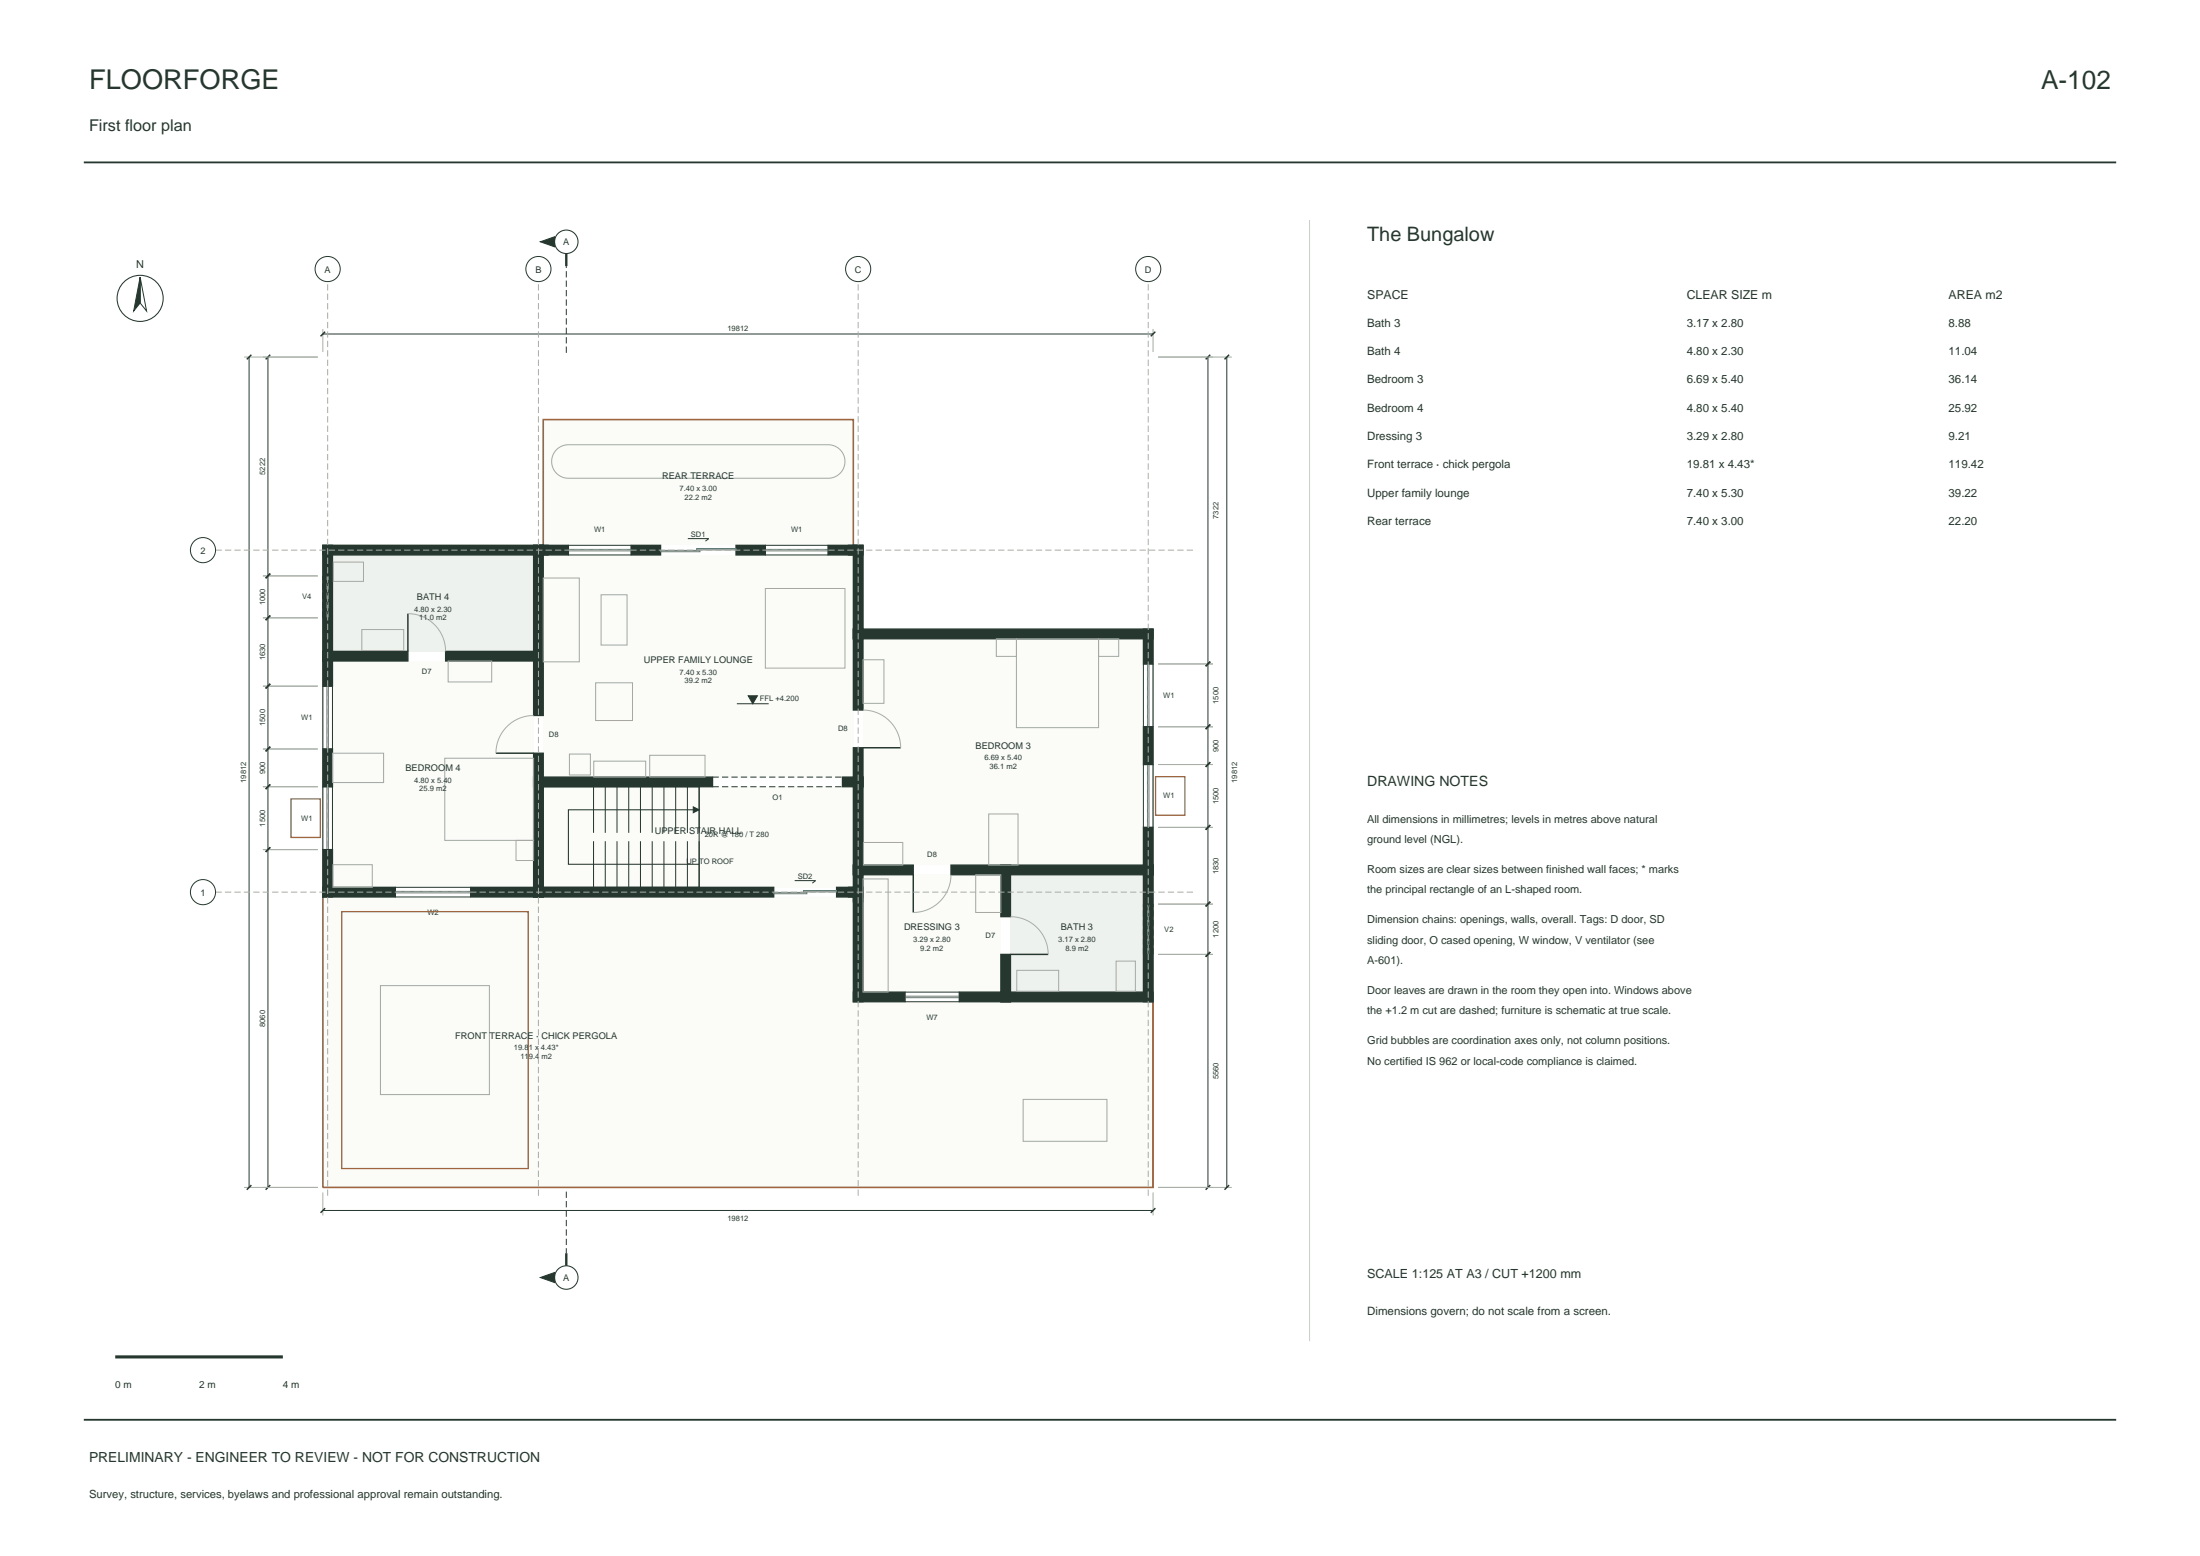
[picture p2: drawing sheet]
<svg xmlns="http://www.w3.org/2000/svg" width="420mm" height="297mm" viewBox="0 0 420 297" stroke-linecap="round" stroke-linejoin="round" font-family="sans-serif">
<path d="M16 31h388M16 271h388" fill="none" stroke="#25372f" stroke-width=".35"/>
<g fill="#eef2ef">
<path d="M192.9 167h25.4v22.4h-25.4z" fill-rule="evenodd"/>
<path d="M63.5 105.9h38.4v18.4h-38.4z" fill-rule="evenodd"/>
</g>
<g fill="#fbfbf7">
<path d="M164.8 121.9h53.5v43.2h-53.5z" fill-rule="evenodd"/>
<path d="M63.5 126.2h38.4v43.2h-38.4z" fill-rule="evenodd"/>
<path d="M164.8 167h26.3v22.4h-26.3z" fill-rule="evenodd"/>
<path d="M61.6 171.2h101.3v20h57.2v35.4h-158.5z" fill-rule="evenodd"/>
<path d="M103.7 105.9h59.2v42.4h-59.2z" fill-rule="evenodd"/>
<path d="M103.7 80.1h59.2v24h-59.2z" fill-rule="evenodd"/>
<path d="M103.7 150.2h59.2v19.2h-59.2z" fill-rule="evenodd"/>
</g>
<path d="M61.6 104.1h42.1v-24h59.2v24h1.9v16h55.3v106.5h-158.5zM77.9 117.1a7.2 7.2 0 0 1 7.2 7.2M101.9 136.6a7.2 7.2 0 0 0-7.2 7.2M164.8 135.5a7.2 7.2 0 0 1 7.2 7.2M181.6 167a7.2 7.2 0 0 1-7.2 7.2M192.9 175a7.2 7.2 0 0 1 7.2 7.2" fill="none" stroke="#a8afa4" stroke-width=".19"/>
<path d="M103.7 150.2h29.8v19.2h-29.8z" fill="none" stroke="#25372f" stroke-width=".2"/>
<path d="M103.7 104.1v-24h59.2v24M61.6 171.2v55.4h158.5v-35.4" fill="none" stroke="#9e653f" stroke-width=".3"/>
<g fill="#25372f" stroke="#25372f" stroke-width=".25">
<path d="M61.6 124.3h1.9v6.7h-1.9z" fill-rule="evenodd"/>
<path d="M61.6 143h1.9v7.2h-1.9z" fill-rule="evenodd"/>
<path d="M61.6 162.2h1.9v9h-1.9z" fill-rule="evenodd"/>
<path d="M89.9 169.4h13.8v1.8h-13.8z" fill-rule="evenodd"/>
<path d="M61.6 169.4h13.9v1.8h-13.9z" fill-rule="evenodd"/>
<path d="M61.6 104.1h1.9v22.1h-1.9z" fill-rule="evenodd"/>
<path d="M85.1 124.3h18.6v1.9h-18.6z" fill-rule="evenodd"/>
<path d="M61.6 124.3h16.3v1.9h-16.3z" fill-rule="evenodd"/>
<path d="M61.6 104.1h42.1v1.8h-42.1z" fill-rule="evenodd"/>
<path d="M101.9 148.3h1.8v22.9h-1.8z" fill-rule="evenodd"/>
<path d="M159.7 169.4h4.1v1.8h-4.1z" fill-rule="evenodd"/>
<path d="M101.9 169.4h45.8v1.8h-45.8z" fill-rule="evenodd"/>
<path d="M162 169.4h2.8v1.8h-2.8z" fill-rule="evenodd"/>
<path d="M101.9 124.3h1.8v12.3h-1.8z" fill-rule="evenodd"/>
<path d="M101.9 143.8h1.8v6.4h-1.8z" fill-rule="evenodd"/>
<path d="M160.8 148.3h4v1.9h-4z" fill-rule="evenodd"/>
<path d="M101.9 148.3h34.1v1.9h-34.1z" fill-rule="evenodd"/>
<path d="M101.9 104.1h1.8v22.1h-1.8z" fill-rule="evenodd"/>
<path d="M101.9 104.1h2.7v1.8h-2.7z" fill-rule="evenodd"/>
<path d="M158.1 104.1h5.7v1.8h-5.7z" fill-rule="evenodd"/>
<path d="M120.5 104.1h5.6v1.8h-5.6z" fill-rule="evenodd"/>
<path d="M140.5 104.1h5.6v1.8h-5.6z" fill-rule="evenodd"/>
<path d="M102.8 104.1h5.7v1.8h-5.7z" fill-rule="evenodd"/>
<path d="M162 104.1h2.8v1.8h-2.8z" fill-rule="evenodd"/>
<path d="M162.9 170.3h1.9v20.9h-1.9z" fill-rule="evenodd"/>
<path d="M162.9 169.4h1.9v2.7h-1.9z" fill-rule="evenodd"/>
<path d="M183.2 189.4h9.7v1.8h-9.7z" fill-rule="evenodd"/>
<path d="M162.9 189.4h9.9v1.8h-9.9z" fill-rule="evenodd"/>
<path d="M162.9 165.1h1.9v6.1h-1.9z" fill-rule="evenodd"/>
<path d="M162.9 148.3h1.9v18.7h-1.9z" fill-rule="evenodd"/>
<path d="M181.6 165.1h11.3v1.9h-11.3z" fill-rule="evenodd"/>
<path d="M162.9 165.1h11.5v1.9h-11.5z" fill-rule="evenodd"/>
<path d="M162.9 120.1h1.9v15.4h-1.9z" fill-rule="evenodd"/>
<path d="M162.9 142.7h1.9v7.5h-1.9z" fill-rule="evenodd"/>
<path d="M162.9 104.1h1.9v17.8h-1.9z" fill-rule="evenodd"/>
<path d="M162.9 120.1h57.2v1.8h-57.2z" fill-rule="evenodd"/>
<path d="M191.1 165.1h1.8v9.9h-1.8z" fill-rule="evenodd"/>
<path d="M191.1 182.2h1.8v9h-1.8z" fill-rule="evenodd"/>
<path d="M191.1 189.4h29v1.8h-29z" fill-rule="evenodd"/>
<path d="M191.1 165.1h29v1.9h-29z" fill-rule="evenodd"/>
<path d="M218.3 165.1h1.8v26.1h-1.8z" fill-rule="evenodd"/>
<path d="M218.3 120.1h1.8v6.6h-1.8z" fill-rule="evenodd"/>
<path d="M218.3 138.7h1.8v7.2h-1.8z" fill-rule="evenodd"/>
<path d="M218.3 157.9h1.8v9.1h-1.8z" fill-rule="evenodd"/>
</g>
<path d="M77.9 117.1v7.2M94.7 143.8h7.2M164.8 142.7h7.2M174.4 167v7.2M192.9 182.2h7.2" fill="none" stroke="#25372f" stroke-width=".28"/>
<path d="M61.6 117.9v-8M63.5 117.9v-8M218.3 182.2v-9.6M220.1 182.2v-9.6" fill="none" stroke="#25372f" stroke-width=".19" stroke-dasharray="1.2 .6" stroke-linecap="butt"/>
<path d="M62.4 117.9v-8M62.7 117.9v-8M219.1 182.2v-9.6M219.4 182.2v-9.6" fill="none" stroke="#5f7d78" stroke-width=".19" stroke-dasharray="1.2 .6" stroke-linecap="butt"/>
<path d="M61.6 117.9h1.9M61.6 109.9h1.9M108.5 104.1h12v1.8h-12zM146.1 104.1h12v1.8h-12zM61.6 131h1.9v12h-1.9zM218.3 126.7h1.8v12h-1.8zM61.6 150.2h1.9v12h-1.9zM218.3 145.9h1.8v12h-1.8zM75.5 169.4h14.4v1.8h-14.4zM218.3 172.6h1.8M172.8 189.4h10.4v1.8h-10.4zM218.3 182.2h1.8" fill="none" stroke="#25372f" stroke-width=".19"/>
<g fill="none" stroke="#5f7d78" stroke-width=".19">
<path d="M108.5 104.9h12M108.5 105.2h12M146.1 104.9h12M146.1 105.2h12M62.4 131v12M62.7 131v12M219.1 126.7v12M219.4 126.7v12M62.4 150.2v12M62.7 150.2v12M219.1 145.9v12M219.4 145.9v12"/>
<path d="M75.5 170.4h14.4M75.5 170.1h14.4M172.8 190.4h10.4M172.8 190.1h10.4"/>
</g>
<g fill="#e3ebea" stroke="#5f7d78" stroke-width=".19">
<path d="M126.1 105.1h7.5v.2h-7.5z" fill-rule="evenodd"/>
<path d="M133 104.7h7.5v.3h-7.5z" fill-rule="evenodd"/>
</g>
<path d="M131.3 102.8h4l-.6 .5" fill="none" stroke="#25372f" stroke-width=".19"/>
<path d="M136 150.2h24.8M136 148.3h24.8" fill="none" stroke="#25372f" stroke-width=".19" stroke-dasharray="1.2 .6" stroke-linecap="butt"/>
<g fill="#e3ebea" stroke="#5f7d78" stroke-width=".19">
<path d="M147.7 170.3h6.3v.3h-6.3z" fill-rule="evenodd"/>
<path d="M153.4 170h6.3v.2h-6.3z" fill-rule="evenodd"/>
</g>
<g fill="none" stroke="#25372f" stroke-width=".19">
<path d="M26.8 52.9l1.2 6.5-1.2-1.6zM47.6 68.2v158.4M51.2 68.2v158.4M61.6 63.8h158.5M230.6 68.2v158.4M234.2 68.2v158.4M140.7 134.3h6.1M113.3 150.2v8.8M115.6 150.2v8.8M117.8 150.2v8.8M120 150.2v8.8M122.3 150.2v8.8"/>
<path d="M124.5 150.2v8.8M126.8 150.2v8.8M129 150.2v8.8M131.2 150.2v8.8M133.5 150.2v8.8M113.3 160.6v8.8M115.6 160.6v8.8M117.8 160.6v8.8M120 160.6v8.8M122.3 160.6v8.8M124.5 160.6v8.8M126.8 160.6v8.8"/>
<path d="M129 160.6v8.8M131.2 160.6v8.8M133.5 160.6v8.8M151.7 168.1h4l-.6 .5M61.6 231h158.5"/>
<circle cx="62.6" cy="51.4" r="2.4"/>
<circle cx="102.8" cy="51.4" r="2.4"/>
<circle cx="163.8" cy="51.4" r="2.4"/>
<circle cx="219.2" cy="51.4" r="2.4"/>
<circle cx="38.8" cy="105" r="2.4"/>
<circle cx="38.8" cy="170.3" r="2.4"/>
</g>
<g fill="none" stroke="#25372f" stroke-width=".2">
<path d="M133.5 154.6h-25v10.4h25"/>
<circle cx="26.8" cy="57" r="4.4"/>
<circle cx="108.1" cy="46.2" r="2.24"/>
<circle cx="108.1" cy="243.8" r="2.24"/>
</g>
<g fill="#25372f" stroke="#25372f" stroke-width=".19">
<path d="M132.4 154l1.1 .6-1.1 .5z"/>
<path d="M142.8 132.8h1.8l-.9 1.5z"/>
<path d="M103.2 243.8l2.7-.9v1.9z"/>
<path d="M103.2 46.2l2.7-1v1.9z"/>
<path d="M26.8 52.9v4.9l-1.3 1.6z"/>
</g>
<g fill="none" stroke="#a3aaa1" stroke-width=".19">
<path d="M106.2 85.8a3.2 3.2 0 0 1 2.3-.9h49.6a3.2 3.2 0 0 1 3.2 3.2 3.2 3.2 0 0 1-3.2 3.2h-49.6a3.2 3.2 0 0 1-2.9-2 3.2 3.2 0 0 1 .6-3.5zM63.6 107.3h5.8v3.7h-5.8zM103.7 110.3h6.9v16h-6.9zM114.8 113.5h4.9v9.6h-4.9zM146.1 112.3h15.2v15.2h-15.2zM69.1 120.2h8v4h-8zM85.6 126.2h8.3v4h-8.3zM113.7 130.3h7.1v7.2h-7.1zM164.8 125.9h4v8.3h-4zM190.2 121.9h3.8v3.4h-3.8zM194 121.9h15.7v17h-15.7zM209.7 121.9h3.9v3.4h-3.9z"/>
<path d="M63.5 143.8h9.7v5.6h-9.7zM84.9 144.7h17v15.7h-17zM108.7 143.9h4v4h-4zM113.4 145.3h9.9v3h-9.9zM124 144.2h10.6v4.1h-10.6zM188.8 155.4h5.6v9.7h-5.6zM63.6 165h7.5v4.4h-7.5zM98.5 160.4h3.4v3.8h-3.4zM164.8 167.8h4.8v21.6h-4.8zM164.8 160.8h7.6v4.3h-7.6zM186.3 167h4.8v7.2h-4.8zM72.6 188.1h20.8v20.8h-20.8z"/>
<path d="M194.1 185.2h8v4h-8zM213.1 183.4h3.7v5.8h-3.7zM195.3 209.8h16v8h-16z"/>
</g>
<path d="M55.6 152.5h5.6v7.3h-5.6zM220.6 148.2h5.6v7.4h-5.6zM65.2 174h35.6v49h-35.6z" fill="none" stroke="#9e653f" stroke-width=".25"/>
<g fill="none" stroke="#a8afa4" stroke-width=".19">
<path d="M46.6 68.2h14.1M61.6 62.8v4.4M220.1 62.8v4.4M221.1 68.2h14.1M50.2 117.9h10.5M50.2 109.9h10.5M50.2 131h10.5M221.1 138.7h10.5M221.1 126.7h10.5M50.2 150.2h10.5M50.2 143h10.5M221.1 157.9h10.5"/>
<path d="M221.1 145.9h10.5M50.2 162.2h10.5M221.1 172.6h10.5M221.1 182.2h10.5M46.6 226.6h14.1M61.6 227.6v4.4M220.1 227.6v4.4M221.1 226.6h14.1"/>
</g>
<g fill="none" stroke="#25372f" stroke-width=".28">
<path d="M48 67.7l-.9 .9M51.6 67.7l-.9 .9M62.1 63.3l-.9 .9M220.6 63.3l-.9 .9M231 67.7l-.8 .9M234.6 67.7l-.8 .9M51.6 117.5l-.9 .9M51.6 109.5l-.9 .9M51.6 130.5l-.9 .9M231 138.3l-.8 .9M231 126.3l-.8 .9M51.6 149.7l-.9 .9"/>
<path d="M51.6 142.5l-.9 .9M231 157.5l-.8 .9M231 145.5l-.8 .9M51.6 161.7l-.9 .9M231 172.1l-.8 .9M231 181.7l-.8 .9M48 226.2l-.9 .9M51.6 226.2l-.9 .9M62.1 230.6l-.9 .9M220.6 230.6l-.9 .9M231 226.2l-.8 .9M234.6 226.2l-.8 .9"/>
</g>
<path d="M41.2 105h186.6M41.2 170.3h186.6M62.6 228.2v-174.4M102.8 228.2v-174.4M163.8 228.2v-174.4M219.2 228.2v-174.4" fill="none" stroke="#a8afa4" stroke-width=".19" stroke-dasharray="1.2 .6" stroke-linecap="butt"/>
<path d="M108.1 67.4v-16.6M108.1 227.4v11.8" fill="none" stroke="#25372f" stroke-width=".19" stroke-dasharray="1.2 .6" stroke-linecap="butt"/>
<path d="M108.1 48.4v2.4M108.1 239.2v2.4" fill="none" stroke="#25372f" stroke-width=".45"/>
<path d="M250 42v214" fill="none" stroke="#c9d0c7" stroke-width=".2"/>
<path d="M22 259h32" fill="none" stroke="#25372f" stroke-width=".6"/>
<text font-size="5.2" fill="#25372f" x="17" y="17">FLOORFORGE</text>
<text font-size="5" fill="#25372f" x="389.7" y="17">A-102</text>
<text font-size="3.8" fill="#25372f" x="261" y="46">The Bungalow</text>
<text font-size="3.1" fill="#25372f" x="17" y="25">First floor plan</text>
<text font-size="2.7" fill="#25372f" x="261" y="150">DRAWING NOTES</text>
<text font-size="2.6" fill="#25372f" x="17" y="279">PRELIMINARY - ENGINEER TO REVIEW - NOT FOR CONSTRUCTION</text>
<text font-size="2.4" fill="#25372f" x="261" y="244">SCALE 1:125 AT A3 / CUT +1200 mm</text>
<g font-size="2.3" fill="#25372f">
<text x="261" y="57">SPACE</text>
<text x="322" y="57">CLEAR SIZE m</text>
<text x="372" y="57">AREA m2</text>
</g>
<g font-size="2.2" fill="#25372f">
<text x="261" y="62.4">Bath 3</text>
<text x="322" y="62.4">3.17 x 2.80</text>
<text x="372" y="62.4">8.88</text>
<text x="261" y="67.8">Bath 4</text>
<text x="322" y="67.8">4.80 x 2.30</text>
<text x="372" y="67.8">11.04</text>
<text x="261" y="73.2">Bedroom 3</text>
<text x="322" y="73.2">6.69 x 5.40</text>
<text x="372" y="73.2">36.14</text>
<text x="261" y="78.6">Bedroom 4</text>
<text x="322" y="78.6">4.80 x 5.40</text>
<text x="372" y="78.6">25.92</text>
<text x="261" y="84">Dressing 3</text>
<text x="261" y="89.4">Front terrace · chick pergola</text>
<text x="322" y="84">3.29 x 2.80</text>
<text x="322" y="89.4">19.81 x 4.43*</text>
<text x="372" y="84">9.21</text>
<text x="372" y="89.4">119.42</text>
<text x="261" y="94.8">Upper family lounge</text>
<text x="322" y="94.8">7.40 x 5.30</text>
<text x="372" y="94.8">39.22</text>
<text x="261" y="100.2">Rear terrace</text>
<text x="322" y="100.2">7.40 x 3.00</text>
<text x="372" y="100.2">22.20</text>
<text x="261" y="251">Dimensions govern; do not scale from a screen.</text>
</g>
<g font-size="2.1" fill="#25372f">
<text x="26" y="51.2">N</text>
<text x="261" y="157">All dimensions in millimetres; levels in metres above natural</text>
<text x="261" y="160.9">ground level (NGL).</text>
<text x="261" y="166.6">Room sizes are clear sizes between finished wall faces; * marks</text>
<text x="261" y="170.5">the principal rectangle of an L-shaped room.</text>
<text x="261" y="176.2">Dimension chains: openings, walls, overall. Tags: D door, SD</text>
<text x="261" y="180.1">sliding door, O cased opening, W window, V ventilator (see</text>
<text x="261" y="184">A-601).</text>
<text x="261" y="189.7">Door leaves are drawn in the room they open into. Windows above</text>
<text x="261" y="193.6">the +1.2 m cut are dashed; furniture is schematic at true scale.</text>
<text x="261" y="199.3">Grid bubbles are coordination axes only, not column positions.</text>
<text x="261" y="203.2">No certified IS 962 or local-code compliance is claimed.</text>
<text x="17" y="286">Survey, structure, services, byelaws and professional approval remain outstanding.</text>
</g>
<g font-size="1.9" fill="#25372f">
<text x="22" y="265">0 m</text>
<text x="38" y="265">2 m</text>
<text x="54" y="265">4 m</text>
</g>
<g font-size="1.8" fill="#25372f">
<text x="107.5" y="46.8">A</text>
<text x="62" y="52.1">A</text>
<text x="102.2" y="52.1">B</text>
<text x="163.2" y="52.1">C</text>
<text x="218.6" y="52.1">D</text>
<text x="126.4" y="91.5">REAR TERRACE</text>
<text x="38.3" y="105.7">2</text>
<text x="79.6" y="114.5">BATH 4</text>
<text x="122.9" y="126.5">UPPER FAMILY LOUNGE</text>
<text x="186.2" y="142.9">BEDROOM 3</text>
<text x="77.4" y="147.2">BEDROOM 4</text>
<text x="125" y="159.2">UPPER STAIR HALL</text>
<text x="38.3" y="171">1</text>
<text x="172.6" y="177.6">DRESSING 3</text>
<text x="202.5" y="177.6">BATH 3</text>
<text x="86.9" y="198.3">FRONT TERRACE · CHICK PERGOLA</text>
<text x="107.5" y="244.5">A</text>
</g>
<g font-size="1.4" fill="#25372f">
<text x="138.9" y="63.2">19812</text>
<text x="50.6" y="90.7" transform="rotate(-90 50.6 90.7)">5222</text>
<text x="129.7" y="93.7">7.40 x 3.00</text>
<text x="130.7" y="95.4">22.2 m2</text>
<text x="113.4" y="101.5">W1</text>
<text x="151" y="101.5">W1</text>
<text x="232.6" y="99.1" transform="rotate(-90 232.6 99.1)">7322</text>
<text x="131.9" y="102.6">SD1</text>
<text x="50.6" y="115.5" transform="rotate(-90 50.6 115.5)">1000</text>
<text x="57.7" y="114.4">V4</text>
<text x="79.1" y="116.7">4.80 x 2.30</text>
<text x="80.1" y="118.4">11.0 m2</text>
<text x="50.6" y="126.1" transform="rotate(-90 50.6 126.1)">1630</text>
<text x="80.5" y="128.6">D7</text>
<text x="129.7" y="128.7">7.40 x 5.30</text>
<text x="130.7" y="130.4">39.2 m2</text>
<text x="57.5" y="137.4">W1</text>
<text x="145.1" y="133.8">FFL +4.200</text>
<text x="222.1" y="133.2">W1</text>
<text x="232.6" y="134.3" transform="rotate(-90 232.6 134.3)">1500</text>
<text x="50.6" y="138.6" transform="rotate(-90 50.6 138.6)">1500</text>
<text x="104.8" y="140.6">D8</text>
<text x="160" y="139.6">D8</text>
<text x="232.6" y="143.5" transform="rotate(-90 232.6 143.5)">900</text>
<text x="47" y="149.4" transform="rotate(-90 47 149.4)">19812</text>
<text x="50.6" y="147.8" transform="rotate(-90 50.6 147.8)">900</text>
<text x="79.1" y="149.4">4.80 x 5.40</text>
<text x="187.9" y="145.1">6.69 x 5.40</text>
<text x="188.9" y="146.8">36.1 m2</text>
<text x="236.2" y="149.4" transform="rotate(-90 236.2 149.4)">19812</text>
<text x="80.1" y="151.1">25.9 m2</text>
<text x="147.5" y="152.6">O1</text>
<text x="222.1" y="152.4">W1</text>
<text x="232.6" y="153.5" transform="rotate(-90 232.6 153.5)">1500</text>
<text x="50.6" y="157.8" transform="rotate(-90 50.6 157.8)">1500</text>
<text x="57.5" y="156.6">W1</text>
<text x="134.5" y="159.8">20R @ 180 / T 280</text>
<text x="131" y="165">UP TO ROOF</text>
<text x="152.3" y="167.8">SD2</text>
<text x="177" y="163.6">D8</text>
<text x="232.6" y="166.9" transform="rotate(-90 232.6 166.9)">1830</text>
<text x="81.6" y="174.7">W2</text>
<text x="174.3" y="179.8">3.29 x 2.80</text>
<text x="188.1" y="179">D7</text>
<text x="202" y="179.8">3.17 x 2.80</text>
<text x="222.3" y="177.8">V2</text>
<text x="232.6" y="179" transform="rotate(-90 232.6 179)">1200</text>
<text x="175.7" y="181.5">9.2 m2</text>
<text x="203.4" y="181.5">8.9 m2</text>
<text x="50.6" y="196" transform="rotate(-90 50.6 196)">8060</text>
<text x="176.9" y="194.7">W7</text>
<text x="98.1" y="200.5">19.81 x 4.43*</text>
<text x="99.4" y="202.2">119.4 m2</text>
<text x="232.6" y="206" transform="rotate(-90 232.6 206)">5560</text>
<text x="138.9" y="233">19812</text>
</g>
</svg>
